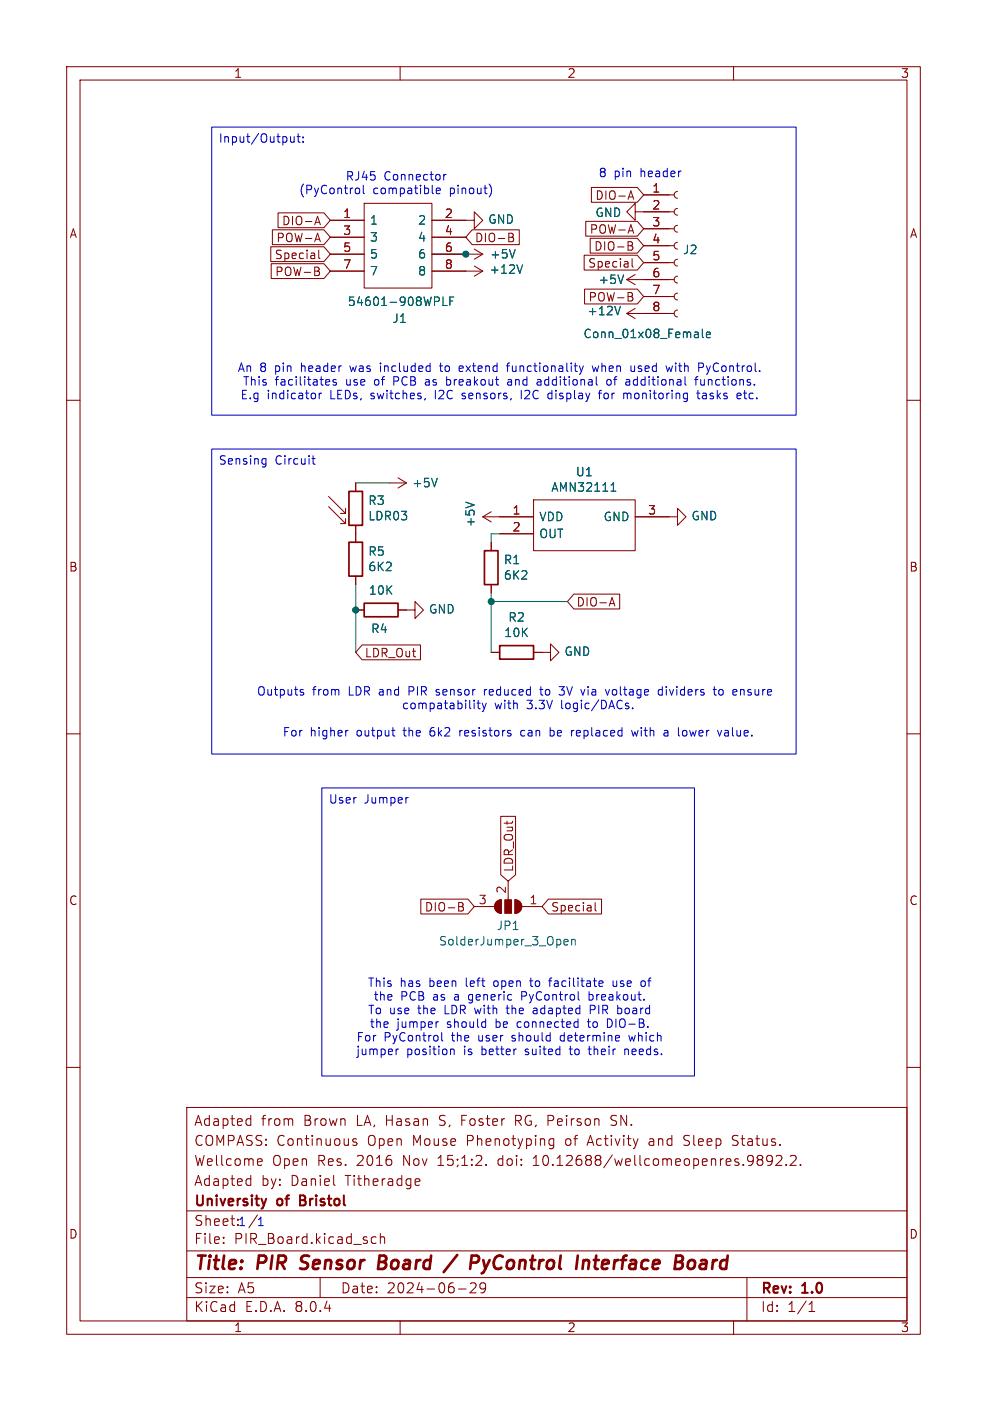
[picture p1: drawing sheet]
<svg xmlns="http://www.w3.org/2000/svg" width="148mm" height="210mm" viewBox="0 0 148 210" stroke-linecap="round" stroke-linejoin="round" font-family="sans-serif">
<g fill="none" stroke="#840000" stroke-width=".15">
<path d="M10 10h128v190h-128zM12 12h124v186h-124zM60 10v2M110 10v2M40.6 37h8l.9 1.1-.9 1.1h-8zM40.7 39.5h7.9l.9 1.1-.9 1.2h-7.9zM40.8 34.4h7.8l.9 1.2-.9 1.1h-7.8zM41.7 31.9h6.9l.9 1.1-.9 1.1h-6.9zM47.3 33.3h.6M47.6 35l.4 1.2M47.6 32.4l.4 1.3M47.8 37.5v1.1l.2 .2"/>
<path d="M49.5 38.1h5.1M49.5 33h5.1M49.5 35.6h5.1M54.6 30.5h10.2v12.7h-10.2zM64.8 33h6.3v-1.2l1.3 1.2-1.3 1.3v-1.3M64.8 38.1h7.6M64.8 35.6h5M70.8 34.4h7.1v2.3h-7.1l-1-1.1zM71.1 37.3l1.3 .8M71.1 39.9l1.3 .7M72.4 38.1l-1.3 .8M76.3 35.6h.4"/>
<path d="M76.3 35h.4l.2 .1 .1 .2-.3 .3M76.7 35.6a.34 .34 0 0 1 .3 .3 .34 .34 0 0 1-.2 .3h-.5M87.6 38.3h8l.9 1.1-.9 1.1h-8zM87.8 33.2h7.8l.9 1.1-.9 1.1h-7.8zM88.5 35.7h7.1l.9 1.1-.9 1.1h-7.1zM88.7 28.1h6.9l.9 1.1-.9 1.1h-6.9zM94.2 36.2h.4l.2 .2v.2l-.2 .2M94.2 36.8h.4M94.3 29.5h.6M94.6 28.6l.4 1.3M94.6 33.7l.4 1.3M94.6 36.8a.34 .34 0 0 1 .3 .3 .34 .34 0 0 1-.2 .4h-.5"/>
<path d="M94.8 38.8v1.1l.2 .1M95.2 31.8v-1.3l-1.2 1.3 1.2 1.2v-1.2h5.9M96.5 39.4h4.6M96.5 36.8h4.6M96.5 34.3h4.6M96.5 29.2h4.6M101.6 38.9a.51 .51 0 0 0-.5 .5 .51 .51 0 0 0 .5 .5M101.6 36.3a.51 .51 0 0 0-.5 .5 .51 .51 0 0 0 .5 .5M101.6 33.8a.51 .51 0 0 0-.5 .5 .51 .51 0 0 0 .5 .5M101.6 31.2a.51 .51 0 0 0-.5 .6 .51 .51 0 0 0 .5 .5M101.6 28.7a.51 .51 0 0 0-.5 .5 .51 .51 0 0 0 .5 .5M10 60h2"/>
<path d="M47.6 40l.3 .3-.1 .2-.2 .1a.34 .34 0 0 1 .3 .4 .34 .34 0 0 1-.2 .3M49.5 40.6h5.1M64.8 40.6h7.6M72.4 40.6l-1.3 .8M87.7 43.3h7.9l.9 1.2-.9 1.1h-7.9zM94 47l1.2 .8M94 47h7.1M94 41.9l1.2 .8M94 41.9h7.1M94.6 43.9l.2 .2v.2l-.2 .2a.34 .34 0 0 1 .3 .3 .34 .34 0 0 1-.2 .3M95.2 46.2l-1.2 .8M95.2 41.1l-1.2 .8"/>
<path d="M96.5 44.5h4.6M101.6 46.5a.51 .51 0 0 0-.5 .5 .51 .51 0 0 0 .5 .5M101.6 43.9a.51 .51 0 0 0-.5 .6 .51 .51 0 0 0 .5 .5M101.6 41.4a.51 .51 0 0 0-.5 .5 .51 .51 0 0 0 .5 .5M136 60h2M49.3 75.9l2.5 2.6M49.3 74.4l2.5 2.6M51.1 78.5h.7M51.1 77h.7M51.8 76.2v.8M51.8 77.7v.8M53.3 72.4v1.3"/>
<path d="M53.3 78.7v2.6M58.4 72.4h2.6M59.7 71.6l1.3 .8M61 72.4l-1.3 .8M72.4 77.5l1.3 .7M72.4 77.5h7.6M73.7 76.7l-1.3 .8M80 74.9h15.2v7.7h-15.2zM95.2 77.5h6.4v-1.3l1.3 1.3-1.3 1.2v-1.2M53.3 91.4h1.3M53.3 86.4v1.2M54.3 96.7h8.7v2.2h-8.7l-1-1.1z"/>
<path d="M59.7 91.4h2.5v-1.2l1.3 1.2-1.3 1.3v-1.3M73.7 81.3v1.3M73.7 87.6v1.3M73.7 97.8h1.2M74.9 80h5.1M80 97.8h2.5v-1.3l1.3 1.3-1.3 1.3v-1.3M86 89.1h6.9v2.2h-6.9l-.9-1.1zM91.5 90.5h.6M91.8 89.6l.4 1.2M10 110h2M136 110h2M63.1 134.8h7.1l.9 1.1-.9 1.1h-7.1z"/>
<path d="M68.8 135.9h.4M68.8 135.3h.4l.2 .1v.3l-.2 .2M69.2 135.9a.34 .34 0 0 1 .3 .3 .34 .34 0 0 1-.2 .4h-.5M71.1 135.9h3.1M74.5 135.2l.3-.2 .4-.1v2a1.02 1.02 0 0 1-1-.6 1.02 1.02 0 0 1 .3-1.1zM75.1 122.4h2.2v8.7l-1.1 1-1.1-1zM76.2 132.1v2.8M77.2 134.9a1.02 1.02 0 0 1 1 1 1.02 1.02 0 0 1-1 1zM78.2 135.9h3.1M82.2 134.8h8v2.2h-8l-.9-1.1zM89.2 135.3v1.1l.2 .2M10 160h2"/>
<path d="M136 160h2M28 166h108v32h-108zM37.2 176.7l.4 .1M37.2 167.7l.4 .1M37.6 167.2v1.5M37.6 176.2v1.5M37.6 177.6l-.4 .1M37.6 168.6l-.4 .1M38.8 173.7l.4 .1 .1 .3-.7 .1M39.2 174.6l-.4 .1M50.1 177.6l.1 .1M53.5 170.8l-.4-.1-.2 .2 .1 .2 .5 .2v.3h-.6"/>
<path d="M62.5 176.7l.4 .1 .1 .3-.8 .1M62.9 177.6l-.4 .1M77.3 168h.6M77.9 167.2h-.6v1.5M80 174.7h.8M80.2 173.4l-.2 .2M82.5 171.6h.5M82.5 170.8h.5M83 170.7v1.2a.41 .41 0 0 1-.6 .2M91.6 168.6l.6 .1M92.2 167.2l-.5 .1-.1 .3a.55 .55 0 0 0 .6 .4M97.4 171.2v.4"/>
<path d="M102.5 171.6l.6 .1M102.8 170.2l-.3 .3 .1 .3 .2 .1M109.8 171.6l.6 .1M110.5 170.2l-.5 .1-.2 .3a.55 .55 0 0 0 .6 .4M114.3 173.3v.4M114.3 174v.6M115.8 173.8l-.3 .3h-.3l-.2-.3v-.3l.1-.2 .4-.1 .2 .1a.99 .99 0 0 1-.3 1.4h-.3M116.4 173.3l.2-.1 .5 .1a.41 .41 0 0 1 .1 .5l-.9 .9h.9M117.9 174.6v.1M118.5 173.3l.2-.1 .5 .1a.41 .41 0 0 1 .1 .5l-.8 .9h.9M120 174.6v.1M28 194.5h108"/>
<path d="M28 191.5h108M28 187.5h108M28 181.5h108M33.5 186.3v.1M33.5 185.5v.1M38.6 182.1l-1.3 2M48 191.5v3M55.7 186.3l.3 .1 .4-.1M56.4 185.5l-.4-.1-.3 .1M57 185.5a.37 .37 0 0 1 .7 .1v.8M57 184.9v1.5M60 198v2"/>
<path d="M68.7 193.2h1.2M70.5 192.4l.2-.1 .5 .1a.41 .41 0 0 1 .1 .5l-.8 .9h.9M72.8 192.9l-.3 .3h-.3l-.2-.3v-.3l.1-.2 .4-.1 .2 .1a.99 .99 0 0 1-.3 1.4h-.3M110 198v2M112 191.5v6.5M121.3 196.6h.9M121.3 195.5l.4-.4v1.5"/>
</g>
<g fill="none" stroke="#840000" stroke-width=".4">
<path d="M45 190.1l.3 .1M45.3 188.4l-.1 .2v.4M56.8 189.2h.7M57.5 189.2l.3 .1M57.6 188.2h-.7l-.2 2 .9-.1M57.7 189.1l-.2 .1M68.6 188.1l-2.1 2.6M71.5 188.2l.2 .1a.54 .54 0 0 1-.1 .9M72.5 188.9l.3 1.3M72.8 190.2l-.3 .5-.3 .2M73.4 188.9l-.6 1.3M88.3 189v.2l-.1 1"/>
<path d="M89 188.9h.8M89.4 188.2l-.2 1.7 .1 .2 .3 .1M103.3 189.1a.52 .52 0 0 1 .5-.2 .52 .52 0 0 1 .4 .4v.5a.55 .55 0 0 1-.6 .4 .55 .55 0 0 1-.5-.4zM105.3 188.9l-.2 .1M105.7 189.4h-.4a.4 .4 0 0 0-.4 .4 .4 .4 0 0 0 .3 .4h.4"/>
</g>
<path d="M39.9 179.7l-.3 1M45 179.9h.5M45.5 179.2h-.5v1.5h.6" fill="none" stroke="#840000" stroke-width=".3"/>
<g fill="none" stroke="#006464" stroke-width=".15">
<path d="M77.3 37.4l-.5 1.3M78.4 39.7l-.5 1.3M66.4 44.5v1.3h.6M67.5 45.1h.4M68.1 44.5h-.6v1.3M93 45.9l-.4 1.3M93.5 41.2l-.4 1.3M105.3 49.3v1.1l.2 .2M105.9 50.2l.6-.1v-.3h-.4l-.2 .2 .1 .6h.5M65.6 71.7l-.5 1.3M69.8 75.3l1.3 .4M91.6 73.6h.7"/>
<path d="M91.6 72.7l.4-.3v1.2M84.6 141.2l.6-.1-.1-.2-.3-.1-.2 .2v.6h.5M85.7 140.9l.2-.1 .3 .1 .1 .8M85.7 140.8v.9"/>
</g>
<path d="M52.3 73.7h2.1v5h-2.1zM52.3 81.3h2.1v5.1h-2.1zM54.6 90.4h5.1v2.1h-5.1zM72.6 82.6h2.1v5h-2.1zM74.9 96.8h5.1v2h-5.1z" fill="none" stroke="#840000" stroke-width=".25"/>
<g fill="#840000" stroke="#840000" stroke-width=".15">
<path d="M77.2 134.9a1.02 1.02 0 0 1 1 1 1.02 1.02 0 0 1-1 1z"/>
<path d="M75.7 134.9h1v2h-1z"/>
<path d="M74.5 135.2l.3-.2 .4-.1v2a1.02 1.02 0 0 1-1-.6 1.02 1.02 0 0 1 .3-1.1z"/>
</g>
<g fill="none" stroke="#0000c2" stroke-width=".15">
<path d="M31.7 19.1h87.7v43.1h-87.7zM43.6 20.5v.8h.3l.2-.1M44.1 20.5v.8M44.5 20.5h.5M44.7 20.1v1l.3 .2M45.4 21.2v.1M45.4 20.5v.2M53.5 28.2l.3 .1 .1 .1v.5l-.4 .1M54.5 27.8v1.1l.2 .1M65.4 28.6l.6-.1v-.2l-.4-.1-.2 .2 .1 .6h.5M66.5 26.1v.9M66.9 26.1l-.2 .1-.2 .2"/>
<path d="M73.4 27.6a1.49 1.49 0 0 1 0 1.9M47.9 58.9v.9M48.2 58.9l-.2 .1-.1 .2M49 56.9h.4v.3l-.6 .1M49.4 57.7h-.4M50.4 56.9h-.3l-.2 .2 .1 .1 .4 .2v.3h-.5M57.1 54.4v.1M57.1 54.8v.9M63.8 59.7l-.1 .3M64 56.9h-.2M64 57.2a.25 .25 0 0 0-.2 .3 .25 .25 0 0 0 .2 .2M65.9 54.8h.5"/>
<path d="M66.1 54.4v1.1l.3 .2M67 57.7h.3M67 56.5v1.2M67.3 56.9h-.3M68.9 54.9h.5M68.9 55.6h.5M69.3 59.7l.1 .1M69.5 55.1l-.6 .2M69.5 58.9l-.2 .2 .2 .3M75.9 54.8h.5M76.2 56.9h.5M76.4 54.4l-.3 .2v1.1"/>
<path d="M76.7 57.2h-.4a.25 .25 0 0 0-.2 .3 .25 .25 0 0 0 .2 .2h.4M78.2 58.5v1.3M80.6 57.7h.5M81.1 56.9v.8M81.1 57.2l-.5 .1M82.3 59h.5M82.3 59.7h.5M87.5 54.8l-.3 .9M88.8 54.8l.3 .9 .2-.6 .2 .6 .3-.9M89.7 58.9h.5M90.2 58.5l-.3 .2v1.1M91.1 56.9h.3l.3 .2v.4l-.3 .2h-.3l-.1-.2v-.4z"/>
<path d="M93.7 58.9h.2l.2 .2M94.1 59.1v.7M94.6 59l-.3-.1-.2 .2M95.2 54.8v.9M95.2 55.6l-.2 .1M95.7 55.6l.1 .1M95.8 54.9v.3M100.8 54.8l-.2 .9-.2-.6M104.2 56.9h.5M104.4 56.5v1.2M104.5 58.9h.5M104.7 58.5v1.1l.3 .2"/>
<path d="M105.1 56.9v.8h.3l.2-.1M105.4 54.5v.5M105.7 58.9l-.3 .1M105.8 59.3h-.3a.25 .25 0 0 0-.2 .2 .25 .25 0 0 0 .2 .3h.3M105.9 54.8l.3 .9M106.2 55.7l-.1 .3-.2 .1M106.5 54.8l-.3 .9M110.9 58.9l.2 .3-.6 .2M111.1 59.7l-.2 .1M111.5 58.9h.5M111.7 58.5v1.1l.3 .2M31.7 67.3h87.7v45.7h-87.7z"/>
<path d="M39.5 68.7l.4 .1M39.9 68.7v1.1l-.1 .1-.3 .1M39.9 69.5l-.4 .1M46.8 68.7h.5M47 68.3v1.1l.3 .2M45.1 103.7l.4 .1 .1 .2-.1 .1-.4 .1M45.1 103.4h.4M48.3 118.1h55.8v43.2h-55.8zM52.2 109.5h-.2M58.7 109.5h.5M59 110.3h.2M61.1 119.5h.1"/>
<path d="M65.4 104.1l.1 .1M65.6 103.4l-.2 .1 .2 .3M69 109.5v.8M69.2 109.5l-.2 .2M71.1 105.4v.8M71.5 105.4h.5M71.7 105v1.1l.3 .1M72.3 105.4l.3 .8M72.6 106.2l-.1 .3-.2 .2M72.6 103.4v.8M72.9 105.4l-.3 .8M73 103.4h-.2l-.2 .2"/>
<path d="M78.6 109.5h-.4l-.1 .2v.5l.5 .1M80.9 103.4h.5M81.1 102.9v1.1l.3 .2M82.5 109.5h.4l.1 .1M82.5 109.1v1.2M83 110.2l-.1 .1h-.4M83.8 102.9h.8l-.4 .5 .3 .1 .1 .2M84.6 104l-.2 .2h-.4M85.9 109.5h.2M86.5 109.5v.8M87 109.8l-.6 .1M91.9 103.4l-.1 .2v.4l.1 .1"/>
<path d="M94 105.8l.3 .1v.2l-.2 .1h-.2M94.7 109.5l.3 .8 .2-.6 .2 .6 .3-.8M94.9 106.1v.1M98.8 104.1l.2 .1 .3-.1M99.3 103.4h-.3l-.2 .1M99.3 102.9v1.3M99.7 109.5h.4l.1 .8M99.9 102.9v.1M99.9 103.4v.8M100.2 110.3h-.5M100.2 109.8h-.5M102.8 109.5l.2 .2v.4l-.2 .2"/>
<path d="M106.9 103.4h.5M107.2 104.1l.2 .1M107.8 103.5l.2-.1 .4 .1v.5l-.1 .1-.3 .1-.2-.1zM108.7 109.5h.5M109.2 109.8h-.4a.25 .25 0 0 0-.2 .3 .25 .25 0 0 0 .2 .2h.4M111.1 103.4h.4l.1 .8M59.4 157.2v.9M59.5 157.3l-.1 .2M65.7 153.2h-.2M66.2 154.8v1.1l.2 .2M67.6 157.2v.9M67.6 157.4l.1-.2 .3 .1 .1 .8"/>
<path d="M76.1 150.7v1.2M78.2 148.6v1.3M78.2 149.3h.5M79.4 147h.5M79.6 146.6l.1 1.2M80.4 151.5h-.3a.25 .25 0 0 0-.2 .2 .25 .25 0 0 0 .2 .3h.3M82.3 147h.4M82.7 146.6l-.3 .2v1.1M84.1 155.3l-.1 .1v.4l.1 .2M85.3 157.2h.5M85.5 156.8l.1 1.2M88.1 153.2h.4"/>
<path d="M88.2 157.2h.5M88.2 152.7l.1 1.2M88.3 148.6v1.3M88.3 149.9h.4M88.4 156.8v1.1l.3 .2M88.7 149.1h-.4M89 150.7h-.5v1.3M89.1 151.3l-.6 .1M90.2 147l.2 .3-.6 .1M90.4 147.8l-.2 .1M91.1 152.7v1.3l.5-.1M91.9 147l.1 .8 .3 .1 .2-.1"/>
<path d="M93 151.1l.2 .3v.3l-.2 .3M93.7 157.4l.4-.2 .1 .2M93.7 157.2v.9M94.3 155.2l.2 .9 .3-.7M96.4 147l.3 .1 .1 .2-.1 .5-.3 .1"/>
</g>
<path d="M64.8 38.1h5M53.3 72.4h5.1M53.3 87.6v10.2M73.7 90.2h11.4M73.7 88.9v8.9M74.9 80h-1.2v1.3" fill="none" stroke="#009600" stroke-width=".15"/>
<g fill="#009600" stroke="#009600" stroke-width=".15">
<circle cx="69.8" cy="38.1" r=".46"/>
<circle cx="73.7" cy="90.2" r=".46"/>
<circle cx="53.3" cy="91.4" r=".46"/>
</g>
<g font-size="2.8" fill="#840000">
<text x="29" y="190.9">Title:</text>
<text x="38.7" y="190.9">PIR</text>
<text x="45.9" y="190.9">Sensor</text>
<text x="58.4" y="190.9">Board</text>
<text x="69.3" y="190.9">/</text>
<text x="73.8" y="190.9">PyControl</text>
<text x="90.5" y="190.9">Interface</text>
<text x="106" y="190.9">Board</text>
</g>
<g font-size="2.1" fill="#840000">
<text x="29" y="172">COMPASS: Continuous</text>
<text x="29" y="169">Adapted</text>
<text x="39.2" y="169">from</text>
<text x="45.6" y="169">Brown</text>
<text x="53.6" y="169">LA, Hasan</text>
<text x="55.2" y="172">Open</text>
<text x="62" y="172">Mouse</text>
<text x="66.3" y="169">S,</text>
<text x="69.7" y="169">Foster</text>
<text x="70.3" y="172">Phenotyping</text>
<text x="78" y="169">RG, Peirson</text>
<text x="85.2" y="172">of</text>
<text x="88.7" y="172">Activity</text>
<text x="92.6" y="169">SN.</text>
<text x="98" y="172">and</text>
<text x="103.4" y="172">Sleep</text>
<text x="110.8" y="172">Status.</text>
<text x="29" y="178">Adapted</text>
<text x="29" y="175">Wellcome</text>
<text x="39.2" y="178">by:</text>
<text x="40.8" y="175">Open</text>
<text x="43.7" y="178">Daniel</text>
<text x="47.7" y="175">Res.</text>
<text x="52" y="178">Titheradge</text>
<text x="53.7" y="175">2016</text>
<text x="60.7" y="175">Nov</text>
<text x="66.1" y="175">15;1:2.</text>
<text x="75.2" y="175">doi:</text>
<text x="80.7" y="175">10.12688/wellcomeopenres.9892.2.</text>
<text x="29" y="184">Sheet:</text>
<text x="29" y="181.2">University</text>
<text x="41.7" y="181.2">of</text>
<text x="45.6" y="181.2">Bristol</text>
<text x="29" y="186.7">File:</text>
<text x="35.1" y="186.7">PIR_Board.kicad_sch</text>
<text x="29" y="196.9">KiCad</text>
<text x="29" y="194.1">Size:</text>
<text x="35.7" y="194.1">A5</text>
<text x="36.7" y="196.9">E.D.A.</text>
<text x="44.3" y="196.9">8.0.4</text>
<text x="51" y="194.1">Date:</text>
<text x="58" y="194.1">2024-06-29</text>
<text x="114" y="194.3">Rev:</text>
<text x="114" y="196.9">Id:</text>
<text x="118.1" y="196.9">1/1</text>
<text x="120.4" y="194.3">1.0</text>
</g>
<g font-size="1.8" fill="#840000">
<text x="35" y="11.9">1</text>
<text x="85" y="11.9">2</text>
<text x="135" y="11.9">3</text>
<text x="10.3" y="35.9">A</text>
<text x="42.2" y="34">DIO-A</text>
<text x="88.3" y="35.2">POW-A</text>
<text x="89.2" y="30.2">DIO-A</text>
<text x="136.3" y="35.9">A</text>
<text x="41.1" y="39.1">Special</text>
<text x="41.2" y="41.6">POW-B</text>
<text x="41.3" y="36.5">POW-A</text>
<text x="71.1" y="36.5">DIO-B</text>
<text x="88.1" y="40.3">Special</text>
<text x="89" y="37.8">DIO-B</text>
<text x="88.2" y="45.4">POW-B</text>
<text x="10.3" y="85.9">B</text>
<text x="136.3" y="85.9">B</text>
<text x="86.4" y="91.1">DIO-A</text>
<text x="54.6" y="98.7">LDR_Out</text>
<text x="77.2" y="130.8" transform="rotate(-90 77.2 130.8)">LDR_Out</text>
<text x="10.3" y="135.9">C</text>
<text x="63.6" y="136.8">DIO-B</text>
<text x="82.5" y="136.8">Special</text>
<text x="136.3" y="135.9">C</text>
<text x="10.3" y="185.9">D</text>
<text x="136.3" y="185.9">D</text>
<text x="35" y="199.9">1</text>
<text x="85" y="199.9">2</text>
<text x="135" y="199.9">3</text>
</g>
<g font-size="1.8" fill="#0000c2">
<text x="32.7" y="21.7">Input/Output:</text>
<text x="44.8" y="29.3">(PyControl</text>
<text x="51.7" y="27.3">RJ45</text>
<text x="55.9" y="29.3">compatible</text>
<text x="57.6" y="27.3">Connector</text>
<text x="67.5" y="29.3">pinout)</text>
<text x="89.7" y="26.8">8</text>
<text x="92.1" y="26.8">pin</text>
<text x="96.1" y="26.8">header</text>
<text x="35.5" y="56">An</text>
<text x="36.3" y="58">This</text>
<text x="39" y="56">8</text>
<text x="41.3" y="58">facilitates</text>
<text x="41.3" y="56">pin</text>
<text x="45.4" y="56">header</text>
<text x="52" y="58">use</text>
<text x="53" y="56">was</text>
<text x="56.4" y="58">of</text>
<text x="57.7" y="56">included</text>
<text x="59.5" y="58">PCB</text>
<text x="64.4" y="58">as</text>
<text x="66.9" y="56">to</text>
<text x="67.8" y="58">breakout</text>
<text x="69.9" y="56">extend</text>
<text x="77.2" y="58">and</text>
<text x="77.3" y="56">functionality</text>
<text x="81.8" y="58">additional</text>
<text x="90.4" y="56">when</text>
<text x="92.5" y="58">of</text>
<text x="95.5" y="58">additional</text>
<text x="96.2" y="56">used</text>
<text x="101.8" y="56">with</text>
<text x="106.2" y="58">functions.</text>
<text x="106.8" y="56">PyControl.</text>
<text x="36" y="60.1">E.g</text>
<text x="40" y="60.1">indicator</text>
<text x="49.6" y="60.1">LEDs,</text>
<text x="55.9" y="60.1">switches,</text>
<text x="65.7" y="60.1">I2C</text>
<text x="69.9" y="60.1">sensors,</text>
<text x="79" y="60.1">I2C</text>
<text x="83.2" y="60.1">display</text>
<text x="91.1" y="60.1">for</text>
<text x="95" y="60.1">monitoring</text>
<text x="106.3" y="60.1">tasks</text>
<text x="112.4" y="60.1">etc.</text>
<text x="32.7" y="70">Sensing</text>
<text x="41.3" y="70">Circuit</text>
<text x="38.4" y="104.5">Outputs</text>
<text x="46.9" y="104.5">from</text>
<text x="52.4" y="104.5">LDR and</text>
<text x="60.2" y="106.5">compatability</text>
<text x="61.7" y="104.5">PIR</text>
<text x="66.1" y="104.5">sensor</text>
<text x="73.5" y="104.5">reduced</text>
<text x="74.2" y="106.5">with</text>
<text x="79.1" y="106.5">3.3V</text>
<text x="82.1" y="104.5">to</text>
<text x="84.4" y="106.5">logic/DACs.</text>
<text x="85.2" y="104.5">3V</text>
<text x="88.6" y="104.5">via</text>
<text x="92.5" y="104.5">voltage</text>
<text x="100.6" y="104.5">dividers</text>
<text x="109.1" y="104.5">to</text>
<text x="112.2" y="104.5">ensure</text>
<text x="42.3" y="110.6">For</text>
<text x="46.5" y="110.6">higher</text>
<text x="53.6" y="110.6">output</text>
<text x="60.8" y="110.6">the</text>
<text x="64.9" y="110.6">6k2</text>
<text x="69.6" y="110.6">resistors</text>
<text x="79" y="110.6">can</text>
<text x="83.5" y="110.6">be</text>
<text x="86.9" y="110.6">replaced</text>
<text x="96.3" y="110.6">with</text>
<text x="101.2" y="110.6">a</text>
<text x="103.6" y="110.6">lower</text>
<text x="109.8" y="110.6">value.</text>
<text x="49.2" y="120.8">User</text>
<text x="54.6" y="120.8">Jumper</text>
<text x="55.1" y="148.2">This</text>
<text x="60" y="148.2">has</text>
<text x="64.5" y="148.2">been</text>
<text x="70.1" y="148.2">left</text>
<text x="74.5" y="148.2">open</text>
<text x="80.2" y="148.2">to</text>
<text x="83.3" y="148.2">facilitate</text>
<text x="93" y="148.2">use</text>
<text x="97.4" y="148.2">of</text>
<text x="55.1" y="152.2">To use</text>
<text x="55.4" y="154.3">the</text>
<text x="55.9" y="150.2">the</text>
<text x="59.5" y="154.3">jumper</text>
<text x="60.1" y="150.2">PCB</text>
<text x="62.8" y="152.2">the</text>
<text x="65.1" y="150.2">as</text>
<text x="67" y="152.2">LDR with</text>
<text x="67.1" y="154.3">should</text>
<text x="68.4" y="150.2">a</text>
<text x="70.7" y="150.2">generic</text>
<text x="74.6" y="154.3">be</text>
<text x="76.7" y="152.2">the</text>
<text x="78" y="154.3">connected</text>
<text x="78.8" y="150.2">PyControl</text>
<text x="80.8" y="152.2">adapted</text>
<text x="88.9" y="154.3">to</text>
<text x="89.2" y="150.2">breakout.</text>
<text x="89.5" y="152.2">PIR</text>
<text x="91.9" y="154.3">DIO-B.</text>
<text x="93.9" y="152.2">board</text>
<text x="53.3" y="158.4">jumper</text>
<text x="53.4" y="156.3">For</text>
<text x="57.6" y="156.3">PyControl</text>
<text x="61" y="158.4">position</text>
<text x="67.9" y="156.3">the</text>
<text x="69.7" y="158.4">is</text>
<text x="72" y="156.3">user</text>
<text x="72.5" y="158.4">better</text>
<text x="77.2" y="156.3">should</text>
<text x="79.2" y="158.4">suited</text>
<text x="84.7" y="156.3">determine</text>
<text x="86.1" y="158.4">to</text>
<text x="89.2" y="158.4">their</text>
<text x="94.7" y="158.4">needs.</text>
<text x="95.2" y="156.3">which</text>
<text x="35.6" y="184">1</text>
<text x="38.4" y="184">1</text>
</g>
<g font-size="1.8" fill="#a90000">
<text x="97.7" y="29">1</text>
<text x="51.4" y="32.8">1</text>
<text x="51.4" y="35.3">3</text>
<text x="66.6" y="32.8">2</text>
<text x="66.6" y="35.3">4</text>
<text x="97.7" y="31.5">2</text>
<text x="97.7" y="34">3</text>
<text x="51.4" y="37.8">5</text>
<text x="51.4" y="40.4">7</text>
<text x="66.6" y="37.8">6</text>
<text x="66.6" y="40.4">8</text>
<text x="97.7" y="36.6">4</text>
<text x="97.7" y="39.1">5</text>
<text x="97.7" y="41.7">6</text>
<text x="97.7" y="44.2">7</text>
<text x="97.7" y="46.7">8</text>
<text x="76.8" y="77.2">1</text>
<text x="97.1" y="77.2">3</text>
<text x="76.8" y="79.8">2</text>
<text x="71.7" y="135.6">3</text>
<text x="75.9" y="134.1" transform="rotate(-90 75.9 134.1)">2</text>
<text x="79.3" y="135.6">1</text>
</g>
<g font-size="1.8" fill="#006464">
<text x="55.4" y="33.9">1</text>
<text x="62.6" y="33.9">2</text>
<text x="73.1" y="33.8">GND</text>
<text x="89.2" y="32.7">GND</text>
<text x="55.4" y="36.4">3</text>
<text x="55.4" y="39">5</text>
<text x="55.4" y="41.5">7</text>
<text x="62.6" y="36.4">4</text>
<text x="62.6" y="39">6</text>
<text x="62.6" y="41.5">8</text>
<text x="73.3" y="41.2">+12V</text>
<text x="73.4" y="39">+5V</text>
<text x="102.3" y="38.3">J2</text>
<text x="52.1" y="46.1">54601-908WPLF</text>
<text x="88" y="47.5">+12V</text>
<text x="89.7" y="42.8">+5V</text>
<text x="58.8" y="48.6">J1</text>
<text x="87.4" y="50.9">Conn_01x08_Female</text>
<text x="86.3" y="71.6">U1</text>
<text x="55.1" y="75.9">R3</text>
<text x="61.7" y="73.3">+5V</text>
<text x="82.6" y="73.9">AMN32111</text>
<text x="55.1" y="78.2">LDR03</text>
<text x="55.1" y="83.5">R5</text>
<text x="71.4" y="79.1" transform="rotate(-90 71.4 79.1)">+5V</text>
<text x="80.8" y="78.3">VDD</text>
<text x="80.8" y="80.9">OUT</text>
<text x="90.4" y="78.3">GND</text>
<text x="103.6" y="78.2">GND</text>
<text x="55.1" y="85.8">6K2</text>
<text x="55.2" y="89.4">10K</text>
<text x="75.4" y="84.8">R1</text>
<text x="75.4" y="87.1">6K2</text>
<text x="55.6" y="95.1">R4</text>
<text x="64.2" y="92.2">GND</text>
<text x="75.5" y="95.7">10K</text>
<text x="76.1" y="93.4">R2</text>
<text x="84.5" y="98.5">GND</text>
<text x="65.7" y="141.9">SolderJumper_3_Open</text>
<text x="74.4" y="139.6">JP1</text>
</g>
</svg>
